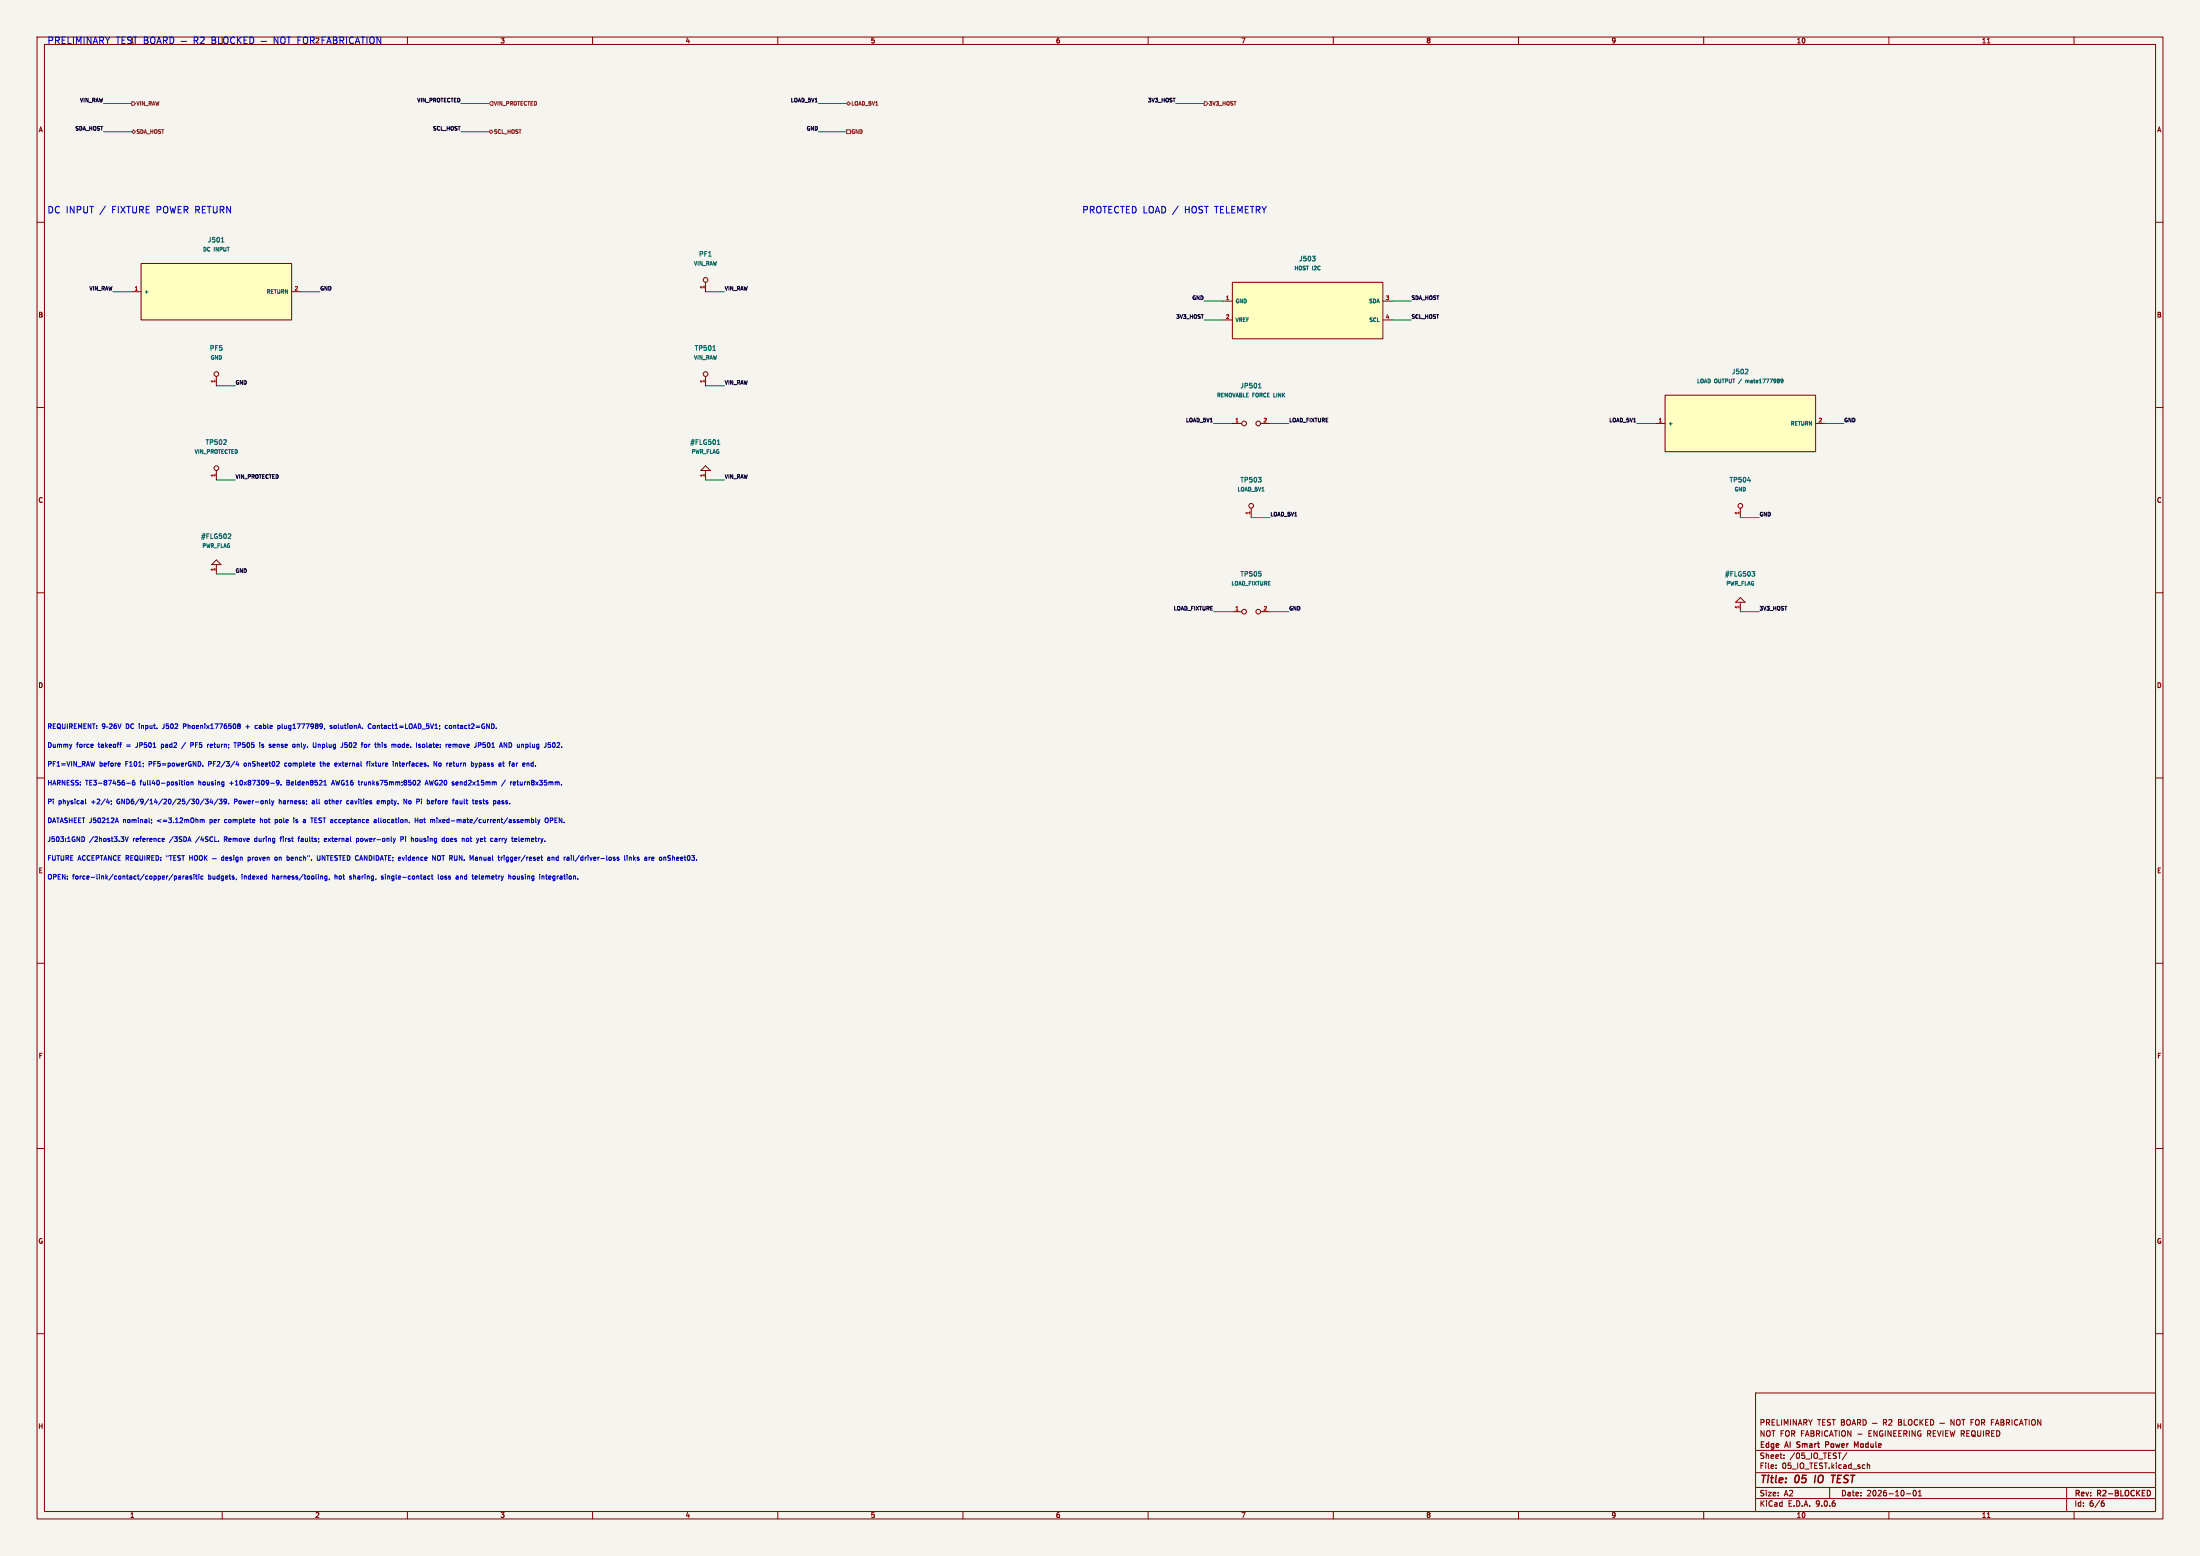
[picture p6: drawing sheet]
<svg xmlns="http://www.w3.org/2000/svg" width="594mm" height="420mm" viewBox="0 0 594 420" stroke-linecap="round" stroke-linejoin="round" font-family="sans-serif">
<path d="M0 0h594v420h-594z" fill="#f5f4ef" stroke="#f5f4ef" stroke-width=".27"/>
<g fill="none" stroke="#840000" stroke-width=".27">
<path d="M10 10h574v400h-574zM12 12h570v396h-570zM60 10v2M110 10v2M160 10v2M210 10v2M260 10v2M310 10v2M360 10v2M410 10v2M460 10v2M510 10v2"/>
<path d="M536.6 11.6h.7M560 10v2M10 60h2M582 60h2M10 110h2M332.7 114.3h2.6M340.4 114.3h2.5M582 110h2M189.2 127l1.3-1.3 1.3 1.3zM190.5 127v2.5M337.8 137.2v2.5M469.9 137.2v2.5"/>
<path d="M10 160h2M468.6 162.6l1.3-1.3 1.3 1.3zM469.9 162.6v2.5M582 160h2M10 210h2M582 210h2M10 260h2M582 260h2M10 310h2M582 310h2M10 360h2M474 376h108v32h-108z"/>
<path d="M582 360h2M474 397.5h108M474 391.5h108M479.5 396.2v.2M479.5 395.4v.2M481.7 393.5v.2M481.7 392.7v.2M490.7 383.2h.9M491.2 383.2v1.5M492.1 383.9h.5M492.8 383.2h-.7v1.5h.7M494.2 383.2l-.7 .1v.4l.6 .3 .1 .4-.2 .3-.6-.1"/>
<path d="M494.7 383.2h.8M495.1 383.2v1.5M497.2 383.2h.5l.3 .3-.3 .4 .3 .1v.4l-.3 .3h-.5zM497.2 383.9h.5M498.7 392.1l-1.3 1.9M498.7 383.4l.3-.2a.5 .5 0 0 1 .6 .5v.5a.5 .5 0 0 1-.5 .5 .5 .5 0 0 1-.5-.5zM500 384.7l.5-1.5 .5 1.5M500.2 384.2h.7M501.5 384l.7-.1 .1-.6-.8-.1v1.5M501.9 384l.5 .7M503 383.2a.76 .76 0 0 1 .9 .7 .76 .76 0 0 1-.9 .8zM504.2 394.9v1.5"/>
<path d="M504.2 395.5l.5-.1 .1 1M505.5 384.2h1.3M508.5 384l.7-.1 .1-.6-.8-.1v1.5M508.9 384l.5 .7M510 383.3l.5-.1 .3 .4-.9 1.1h.9M512.6 383.2h.5l.3 .3-.3 .4 .3 .1 .1 .4-.3 .3h-.6zM512.6 383.9h.5M514.1 383.2v1.5h.7M515.3 383.4l.3-.2a.5 .5 0 0 1 .6 .5v.5a.5 .5 0 0 1-.5 .5 .5 .5 0 0 1-.5-.5zM517.7 383.3a.67 .67 0 0 0-.9 .6 .67 .67 0 0 0 .9 .6M518.4 383.2v1.5M518.6 383.8l.6 .9"/>
<path d="M519.2 383.2l-.8 .8M519.9 383.9h.5M520.6 383.2h-.7v1.5h.7M521.2 383.2a.76 .76 0 0 1 .9 .7 .76 .76 0 0 1-.9 .8zM523.7 384.2h1.3M527.6 383.2v1.5l-.9-1.5v1.5M528.3 383.4l.3-.2a.5 .5 0 0 1 .6 .5v.5a.5 .5 0 0 1-.5 .5 .5 .5 0 0 1-.5-.5zM529.7 383.2h.8M530.1 383.2v1.5M532.2 383.9h.5M532.9 383.2h-.7v1.5M533.5 383.4l.2-.2a.5 .5 0 0 1 .7 .5v.5a.5 .5 0 0 1-.5 .5 .5 .5 0 0 1-.5-.5z"/>
<path d="M535 384l.7-.1 .1-.6-.8-.1v1.5M535.4 384l.5 .7M537.7 383.9h.5M538.4 383.2h-.7v1.5M538.7 384.7l.5-1.5 .5 1.5M538.9 384.2h.7M540.2 383.2h.5l.3 .3-.3 .4 .3 .1 .1 .4-.3 .3h-.6zM540.2 383.9h.5M541.7 384l.8-.1v-.6l-.8-.1v1.5M542.1 384l.5 .7M543.2 383.2v1.5M544.8 383.3a.67 .67 0 0 0-.9 .6 .67 .67 0 0 0 .9 .6"/>
<path d="M545.2 384.7l.5-1.5 .5 1.5M545.4 384.2h.7M546.5 383.2h.9M547 383.2v1.5M547.9 383.2v1.5M548.7 383.2h.2a.5 .5 0 0 1 .6 .5v.5a.5 .5 0 0 1-.5 .5 .5 .5 0 0 1-.5-.5zM551 383.2v1.5l-.8-1.5v1.5M60 408v2M110 408v2M160 408v2M210 408v2M260 408v2"/>
<path d="M310 408v2M360 408v2M410 408v2M460 408v2M474 404.5h108M474 401.5h108M494 401.5v3M510 408v2M514.7 403.2h1.2M516.7 402.4l.2-.1a.8 .8 0 0 1 .5 .7 .8 .8 0 0 1-.5 .8l-.4-.6zM518 403.8h.8M518 402.7l.4-.4v1.5"/>
<path d="M536.6 409.6h.7M558 401.5v6.5M560 408v2M567.6 405.6l.6 .3-.1 .5-.5 .2M568 405.1h-.4"/>
<circle cx="335.9" cy="114.3" r=".63"/>
<circle cx="339.7" cy="114.3" r=".63"/>
<circle cx="337.8" cy="136.5" r=".63"/>
<circle cx="469.9" cy="136.5" r=".63"/>
</g>
<path d="M490.2 398.2l-.3 2M494.5 398.2h1.1M495 398.2l-.2 2" fill="none" stroke="#840000" stroke-width=".4"/>
<path d="M485.1 390.6l.2 .1M485.2 389.3v.4M493.6 389.2h-.7v1.5M493.6 389.9l-.7 .1M500.7 389.2l.5 1 .5-1v1.5" fill="none" stroke="#840000" stroke-width=".3"/>
<path d="M193.7 120h.7M193.8 119l.2-.3v1.3M339.8 104.7h.7M340 103.6l.1-.2v1.3M471.9 129.7h.8M473 154.2h.8l-.4 .5M473.6 154.7l.2 .3-.2 .5" fill="none" stroke="#006464" stroke-width=".27"/>
<path d="M332.7 76.2h40.7v15.2h-40.7z" fill="#ffffc2"/>
<path d="M332.7 76.2h40.7v15.2h-40.7zM330.2 81.3h2.5M330.2 86.4h2.5M373.4 81.3h2.5M373.4 86.4h2.5" fill="none" stroke="#840000" stroke-width=".27"/>
<path d="M354.3 69.2h.8l-.4 .4M355 69.7v.7" fill="none" stroke="#006464" stroke-width=".27"/>
<path d="M449.6 106.7h40.6v15.2h-40.6z" fill="#ffffc2"/>
<g fill="none" stroke="#840000" stroke-width=".27">
<path d="M58.4 101.6v2.5M447 114.3h2.6M449.6 106.7h40.6v15.2h-40.6zM490.2 114.3h2.6"/>
<circle cx="58.4" cy="101" r=".63"/>
</g>
<path d="M471.8 99.7l.1 .5-.7 .7h.8M481.3 102.4h.1M481.3 102.4l-.5 .1 .1 .4h.4M481.4 102.4v.7l-.5 .2M481.4 102.8l-.1 .1M481.4 102.8h.1" fill="none" stroke="#006464" stroke-width=".27"/>
<path d="M38.1 71.1h40.6v15.3h-40.6z" fill="#ffffc2"/>
<g fill="none" stroke="#840000" stroke-width=".27">
<path d="M35.6 78.7h2.5M38.1 71.1h40.6v15.3h-40.6zM78.7 78.7h2.6M190.5 76.2v2.5M190.5 101.6v2.5M58.4 127v2.5M57.1 152.4l1.3-1.3 1.3 1.3zM58.4 152.4v2.5M332.7 165.1h2.6M340.4 165.1h2.5"/>
<circle cx="190.5" cy="75.6" r=".63"/>
<circle cx="190.5" cy="101" r=".63"/>
<circle cx="58.4" cy="126.4" r=".63"/>
<circle cx="335.9" cy="165.1" r=".63"/>
<circle cx="339.7" cy="165.1" r=".63"/>
</g>
<path d="M59.8 65.3h.7M192.5 94.6h.7M62.1 144.1l.2 .2v.3l-.8 .8h.8" fill="none" stroke="#006464" stroke-width=".27"/>
<path d="M35.6 35.6l.5-.5 .5 .5-.5 .5zM35.6 27.4h.5l.5 .5-.5 .5h-.5zM132.6 35.1l.5 .5-.5 .5-.5-.5zM132.6 27.4h.5v1h-.5l-.5-.5zM228.6 35.1h1v1h-1zM228.6 27.9l.5-.5 .5 .5-.5 .5zM325.1 27.4h.5l.5 .5-.5 .5h-.5z" fill="none" stroke="#725600" stroke-width=".27"/>
<g fill="none" stroke="#009600" stroke-width=".27">
<path d="M27.9 35.6h7.7M27.9 27.9h7.7M124.5 35.6h7.6M124.5 27.9h7.6M221 35.6h7.6M221 27.9h7.6M317.5 27.9h7.6M30.5 78.7h5.1M81.3 78.7h5.1M190.5 78.7h5.1M325.1 86.4h5.1M325.1 81.3h5.1"/>
<path d="M375.9 86.4h5.1M375.9 81.3h5.1M58.4 104.1h5.1M190.5 104.1h5.1M327.7 114.3h5M342.9 114.3h5.1M442 114.3h5M492.8 114.3h5M58.4 129.5h5.1M190.5 129.5h5.1M337.8 139.7h5.1M469.9 139.7h5.1"/>
<path d="M58.4 154.9h5.1M327.7 165.1h5M342.9 165.1h5.1M469.9 165.1h5.1"/>
</g>
<g fill="none" stroke="#0000c2" stroke-width=".27">
<path d="M13.2 10.9l.9-.1 .1-.2v-.4l-1-.2v1.8M15 10.9l.8-.1 .2-.2-.1-.4-.9-.2v1.8M15.4 10.9l.6 .9M16.8 10.8h.6M17.6 10h-.8v1.8h.8M18.4 10v1.8h.8M19.8 10v1.8M20.7 11.8v-1.8l.6 1.3 .6-1.3v1.8M22.7 10v1.8M24.6 10v1.8l-1-1.8v1.8M25.2 11.8l.6-1.8 .5 1.8M25.3 11.3h.9"/>
<path d="M26.9 10.9l.9-.1 .2-.2-.1-.4-1-.2v1.8M27.4 10.9l.6 .9M28.5 10l.6 .9M29.1 10.9v.9M29.6 10l-.5 .9M31.3 10h1.1M31.9 10v1.8M33 10.8h.5M33.8 10h-.8v1.8h.8M34.5 11.7l.2 .1M34.6 10.2v.5M36 10h1"/>
<path d="M36.5 10v1.8M39 10h.6l.3 .3-.3 .5 .3 .2 .1 .4-.4 .4h-.6zM39 10.8h.6M40.9 10.1l.2-.1a.6 .6 0 0 1 .7 .6v.6a.59 .59 0 0 1-.6 .6 .59 .59 0 0 1-.5-.6zM42.3 11.8l.6-1.8 .6 1.8M42.5 11.3h.9M44.1 10.9l.9-.1 .1-.2v-.4l-1-.2v1.8M44.6 10.9l.5 .9M45.9 10a.9 .9 0 0 1 1 .9 .9 .9 0 0 1-1 .9zM48.9 11.2h1.5M52.4 10.9l.9-.1 .1-.2v-.4l-1-.2v1.8M52.8 10.9l.6 .9"/>
<path d="M54.1 10.2l.7-.2 .3 .5-1.1 1.3h1.1M57.3 10h.5l.4 .3-.4 .5 .4 .2 .1 .4-.4 .4h-.6zM57.3 10.8h.5M59 10v1.8h.9M60.6 10.1l.2-.1a.6 .6 0 0 1 .8 .6v.6a.59 .59 0 0 1-.6 .6 .59 .59 0 0 1-.6-.6zM63.3 10.2a.84 .84 0 0 0-1.1 .5 .84 .84 0 0 0 .8 1.1l.3-.2M64.1 10v1.8M64.4 10.7l.7 1.1M65.1 10l-1 1M65.9 10.8h.6M66.7 10h-.8v1.8h.8M67.5 10a.9 .9 0 0 1 1 .9 .9 .9 0 0 1-1 .9z"/>
<path d="M70.5 11.2h1.5M75 10v1.8l-1-1.8v1.8M76 10.1l.2-.1a.6 .6 0 0 1 .8 .6v.6a.59 .59 0 0 1-.6 .6 .59 .59 0 0 1-.6-.6zM77.5 10h1M78 10v1.8M80.4 10.8h.6M81.3 10h-.9v1.8M82.1 10.1l.2-.1a.6 .6 0 0 1 .8 .6v.6a.59 .59 0 0 1-.6 .6 .59 .59 0 0 1-.6-.6zM83.8 10.9h.7M84.3 10.9l.6 .9M84.5 10h-.7v1.8M87 10.8h.6"/>
<path d="M87.8 10h-.8v1.8M88.2 11.8l.6-1.8 .6 1.8M88.4 11.3h.9M90 10h.6l.3 .3-.3 .5 .3 .2 .1 .4-.3 .4h-.7zM90 10.8h.6M91.8 10.9l.8-.1 .2-.2-.1-.4-.9-.2v1.8M92.2 10.9l.6 .9M93.6 10v1.8M95.4 10.2a.84 .84 0 0 0-1.1 .5 .84 .84 0 0 0 .8 1.1l.3-.2M95.9 11.8l.6-1.8 .6 1.8M96.1 11.3h.9M97.5 10h1"/>
<path d="M98 10v1.8M99.1 10v1.8M99.9 10.2l.4-.2a.6 .6 0 0 1 .7 .6v.6a.59 .59 0 0 1-.6 .6 .59 .59 0 0 1-.6-.6zM102.8 10v1.8l-1-1.8v1.8M13.1 196h.6l.1-.5-.7-.1v1.3M13.4 196l.4 .7M14.4 196h.4M15 195.4h-.6v1.3h.6M15.6 195.4l.6 .2 .1 .6-.3 .5-.5-.2v-.7zM15.7 196.4l.7 .4M16.9 195.4v1.1M16.9 196.5l.1 .1"/>
<path d="M17.6 195.4l-.1 1.1-.5 .1M18.2 195.4v1.3M18.8 196h.6l.1-.5-.7-.1v1.3M19.1 196l.4 .7M20.1 196h.4M20.7 195.4h-.6v1.3h.6M21.2 196.7v-1.3l.4 .9 .5-.9v1.3M22.7 196h.4M23.3 195.4h-.6v1.3h.6M24.5 195.4v1.3l-.7-1.3v1.3M25 195.4h.7M25.3 195.4v1.3"/>
<path d="M26.1 196.5v.2M26.1 195.9v.1M28.3 195.9l-.2 .3-.4-.1v-.6l.4-.1 .2 .2v.8l-.6 .3M28.7 196.2h.5M29.6 195.5l.4-.1 .3 .3-.8 1h.8M31.4 195.4l-.6 .3v.7l.2 .3 .4-.2v-.6h-.4l-.2 .2M31.8 195.4l.5 1.3 .4-1.3M49.5 196h.5M50 195.4h-.5v1.3M64.4 195.9l-.3-.2 .3-.3 .5 .2-.3 .3M64.4 195.9l-.3 .3 .3 .5 .5-.3-.3-.5M64.4 195.9h.2"/>
<path d="M66.4 196.2h.9M69.5 195.9l-.4-.1-.2 .2 .1 .6h.5M75 195.8v1.3M75 195.9l.4-.1 .2 .2-.1 .6h-.5M87.7 196.6l-.2 .2M89.6 195.9l-.5 .1 .5 .3v.3h-.5M100.2 195.5a.56 .56 0 0 0-.8 .5 .56 .56 0 0 0 .8 .5M120.8 195.9l-.4-.1-.2 .2 .1 .6h.5M121.7 195.8l-.4 .2 .1 .5 .3 .2M19.4 200.9l-.3 .8M23.1 215.7v1.1l.2 .2M25.1 200.9v.3l-.6 .1"/>
<path d="M28.8 216.5h.8M29.4 216.1v.9M30 216.2v.1M30.1 216.9l-.1 .3M32.3 206l.2 .3-.6 .1M32.3 200.9h.5M32.4 206.8h-.1M32.8 200.5l-.3 .1M34.2 211.4h1M36.3 210.6l-.5 .3-.1 .8 .3 .2 .4-.1-.1-.6-.3-.1-.3 .2M43.6 200.9v1.3M43.6 201.7h.1"/>
<path d="M43.7 200.9h-.1M48.9 211h.5M49.3 211.9h.1M49.8 210.6v.1M49.8 211v.9M50.1 200.4l-1.1 1.6M50.4 211.2h.6l-.1 .6h-.5zM51.6 211.2l.4-.1 .1 .8M51.6 211v.9M52.1 200.5h-.6v1.2M52.1 201.1h-.6M54.8 206.7v.1"/>
<path d="M55.1 215.6l-1.1 1.7M55.4 215.7h.8l-.4 .5 .4 .1v.6h-.8M56.3 200.9h.1M56.8 200.9v.8M57 215.6l-.3 .9h.8M57.3 216.1v.9M57.4 201.2l-.6 .1M58.9 215.6l-1.1 1.7M59.2 215.7h.8l-.5 .5 .4 .1v.6h-.7M61.2 216.2l-.3 .3-.3-.1-.1-.6 .4-.1 .3 .2-.1 .8-.5 .3M61.7 216.9h.1M63.1 200.5h.7"/>
<path d="M63.5 200.5v1.2M64 205.5l-.3 .9h.8M64.3 206v.8M66 206v.8M71.2 200.9l-.5 .2 .5 .3v.3h-.5M73.1 211.4h1M73.3 216.1l.3 .9M73.6 217l-.3 .4M73.9 216.1l-.3 .9M74.1 200.9l-.4 .2 .1 .6h.3M74.3 201.2l-.6 .1M75.3 211.2l-.2 .2-.4-.1v-.6l.4-.1 .2 .3v.7l-.6 .3"/>
<path d="M75.4 215.7v1.3M75.6 216.1l-.2 .1M75.9 211.8v.1M77.3 206l-.5 .2 .1 .5 .4 .1M77.4 211.2h.5M77.9 210.6h-.5v1.3h.5M80.2 200.9v.8M80.6 200.9l-.4 .1M84.7 216.1l-.4 .1M84.8 216.5l-.5 .2v.2l.5 .1M85.9 200.9v.8M86.3 206h.5"/>
<path d="M86.4 200.9l-.5 .1M86.5 205.5v1.1l.3 .2M87.4 211.9h.8M87.7 210.8l.1-.2v1.3M87.8 216.9h.1M87.9 216.9h.4M88.3 216.2h-.5v.7M89.6 211.5h.6M89.9 210.6l-.4 1.3M90.5 206.8h.4M90.5 206h.3l.2 .3-.6 .1M93.7 200.5h-.6v.6l.6-.1v.6h-.6"/>
<path d="M94.2 216.2l-.4-.1-.2 .3 .1 .5h.5M98.9 200.9v.8M98.9 206h.5M99.4 205.5l-.3 .2v1.1M99.6 200.9v.8M99.8 200.9l-.2 .2M99.8 205.5v.2M99.8 206v.8M101.8 216.5l.6-.1v-.2l-.4-.1-.2 .2 .1 .6h.5M103.2 200.5v.1M103.2 200.9v.8M106.2 205.5v.2"/>
<path d="M106.2 206v.8M106.8 206.1l.3-.1 .2 .1M106.8 206v.8M107.4 201.1l.3-.2 .4 .2-.1 .6h-.3l-.3-.2M109.1 215.7l.7 1.3v-1.3M112.7 210.7l.5-.1 .2 .4-.8 .9h.8M113.8 215.7v.1M113.8 216.1v.9M114.2 200.9h.3l.2 .2-.1 .5-.4 .1M114.8 211.9l.4-1.3 .4 1.3M114.9 211.5h.6M115.2 200.5l.1 1.2"/>
<path d="M117 216.2l-.4-.1-.1 .2v.6h.5M117.1 216.4l-.6 .1M117.9 205.5v1.3l-.7-1.3v1.3M118.6 206v.8M121.8 206l.2 .3-.6 .1M121.9 206.8h-.1M122.3 201l.4-.1 .2 .2M122.3 200.9v.8M122.9 201.1l.4-.2 .1 .8M122.9 201.1v.6M123 216.2h.5l.1 .8M123.6 216.4l-.6 .3 .2 .3 .4-.1"/>
<path d="M127.8 206v.8M128.3 206l.3 .8M128.4 216.9h.5M128.4 216.2l.4-.1 .2 .3-.6 .1M128.6 200.5v.9M128.6 206.8l-.3 .4M128.9 206l-.3 .8M129.5 216.4l.1 .1M129.5 216.9l.1 .1M129.5 216.3v.1M129.6 216.1l-.1 .2M129.8 200.6l-.6-.1v1.2"/>
<path d="M131 200.5h-.6v.6l.6-.1v.6h-.6M134.4 216.9h.6M134.4 216.2h.5l.1 .8M135 216.4l-.6 .1M135.7 206h.5M135.9 205.5v1.1l.3 .2M136.5 210.6l-1.1 1.6M137.4 200.5a.64 .64 0 0 1 .8 .6 .64 .64 0 0 1-.8 .6zM138.6 211.5l.6-.2-.1-.2-.3-.1-.2 .2v.6h.5M139.4 206v.8M139.7 206l-.3 .2M143.6 206l-.2 .2 .2 .6"/>
<path d="M149.5 200.5a.68 .68 0 0 1 .4 .6 .68 .68 0 0 1-.4 .6M150.9 200.5l-.5 .1M151 201l-.7 .7h.8M22.4 225.9a.68 .68 0 0 1 .4 .6 .68 .68 0 0 1-.4 .6M31.2 221.7h.6M31.5 220.8l.5 1.3M32.6 225.9h.8l-.4 .4M33.2 226.3l.2 .3-.2 .5M33.8 225.9l.4 1.2 .4-1.2M40.9 221.3v.1M41 222l-.1 .2M43.9 226.3h.4l.1 .3-.6 .1"/>
<path d="M44.3 227.1h-.4M46.7 236l-1.1 1.6M47.1 236.4v1.3M47.1 236.5l.4-.1 .2 .3-.1 .5h-.5M48.2 236.5l.4-.1 .2 .2v.7h-.4l-.2-.4 .6-.2M49.4 236.4v.9M49.8 236.4l-.4 .3M50.2 236.5l.3-.1 .2 .2v.7h-.4l-.1-.4 .5-.2M51.2 230.9v1.3M51.2 231.5h.7M51.3 236.6v.1M51.3 236.7l.5 .4-.2 .2-.3-.1"/>
<path d="M51.7 236.5l-.4 .1M51.9 230.9v1.3M52.4 236.1h.1M52.4 236.4v.9M52.7 231l.6 .1v.7l-.3 .4-.5-.2v-.6zM52.8 236.4h.5M53 236v1.1l.3 .2M53.7 236v.1M53.7 236.4v.9M54 231l.6 .1v.7l-.3 .4-.4-.2-.1-.6zM54 221.2v.9M54 221.3l.4-.1 .2 .2"/>
<path d="M54.6 221.4l.5-.1v.8M54.6 221.4v.7M54.8 236.5l-.3-.1-.3 .3 .1 .5h.5M55.2 230.9v1.3M55.4 231.5l.5 .7M55.9 230.9l-.7 .8M57.3 231.8h1.1M60.4 231.4h-.4l-.2 .2 .1 .6h.5M60.4 230.9v1.3M60.6 226.5h.5M60.9 221.2l-.3 .2 .3 .7M60.9 231.8l.6-.1v-.3h-.4l-.2 .1 .1 .7h.5"/>
<path d="M61.1 225.9h-.5v1.2M62.5 231.4h-.3l-.2 .2 .6 .4M62.6 232l-.2 .2h-.4M62.6 232h.1M63.1 230.9v.2M63.1 231.4v.8M63.8 237.2v.1M63.8 237.3l-.1 .2M64.3 231.4h-.4l-.2 .2 .1 .6h.5M64.3 231.4v1l-.3 .2h-.3M64.9 231.5l.5-.1v.8M64.9 231.4v.8"/>
<path d="M67 231.4h.5M67 231.4v1.2M67.5 231.4v.1M67.5 232.1l-.5 .1M69.2 226.3l-.5 .2 .1 .5 .4 .1M70.3 220.8v1.3M70.7 221.2l-.4 .1M74.2 231.5h.6l-.1 .7-.5-.1zM74.3 221.3h.5M74.3 221.2v1.3M74.8 221.9l-.5 .1M75.6 226.3h.5"/>
<path d="M76.1 225.9l-.3 .1v1.1M77.5 230.9v1.3M77.9 231.4l.2 .2-.2 .6M79.3 220.8v.1M79.3 221.2v.9M79.9 222l.3 .1M80 221.2l-.1 .2 .1 .2M80.4 226.3h.5M80.9 225.9l-.3 .1v1.1M82.3 221.2l.2 .2v.7M82.5 222l-.2 .1M82.5 221.5l-.2 .1"/>
<path d="M83.9 220.8h.7M84.2 220.8v1.3M85 221.4h.4M85.6 220.8h-.6v1.3h.6M85.7 230.9v1.1l.2 .2 .5-.2v-1.1M86.8 236.4l.3 .2v.7M87.5 226.7l.7-.1-.1-.3h-.4l-.2 .2 .1 .6h.5M88.3 236.5l-.4-.1-.2 .3 .1 .5h.5M88.3 236.4v1.1l-.3 .2h-.3M88.9 237.2v.1M88.9 237.3l-.1 .2M90.5 236v1.3"/>
<path d="M90.6 236.4l-.1 .2M94.4 237.2l.3 .1M94.4 236.7l.3 .2M94.4 236.6v.1M94.7 236.4l-.3 .2M96.3 226.3h.3l.3 .2-.2 .6h-.4M96.3 226.3v1.3M97.4 226.4v.6M101 221.3h.5l.1 .8M101.6 221.5l-.6 .3 .2 .3 .4-.1M102.2 220.8v1.1l.2 .2M103 236.7l.5 .4"/>
<path d="M103 236.6v.1M103.5 236.5l-.5 .1M103.5 237.1l-.2 .2-.3-.1M108.2 226.5h.6l.1-.5-.7-.1v1.2M109.5 225.9v.1M109.5 226.3v.8M112.1 221.4h.7M112.1 220.8v1.3M112.7 226.3h-.3l-.2 .2v.5l.5 .1M112.8 220.8v1.3M113.9 221.3l-.3-.1-.2 .2v.5l.5 .1M115.5 237.1l.2 .2 .4-.1"/>
<path d="M116.1 236.5l-.4-.1-.2 .3M116.5 236.4h.4M116.6 236v1.1l.3 .2M116.8 230.9l.7 1.3v-1.3M118 220.8v.1M118 221.2v.9M118.3 236v1.1l.2 .2M118.6 230.9l-.3 .1-.2 .4v.6l.5 .2M119.1 236.5v.7M119.6 226.3h.4M120 227.1h-.4M120 225.9v1.2"/>
<path d="M121.1 226.4l-.4-.1-.2 .2 .1 .6 .5-.1M123.2 236.5h.5v.8l-.5-.1M123.7 236.7l-.5 .2M126 226.3h.3l.3 .2-.1 .5-.5 .1M128.5 231.4l.4 .1v.7M128.7 236.4l-.5 .2 .1 .6 .4 .1M128.9 236.7l-.7 .2M128.9 232.2h-.4M128.9 231.7h-.4M130.2 226.3l.1 .3-.6 .1M130.7 226.3h.5M134.8 226.3v.8"/>
<path d="M134.9 226.3l-.1 .2M136.1 230.9v.2M136.1 231.4v.8M136.7 232.6h.3M136.9 231.4l-.2 .2 .2 .6M137.4 236.6l.5-.1v.8M137.4 236v1.3M138.3 225.9v1.1M138.7 236.4l-.2 .3 .2 .6M140.1 225.9v1.1l.2 .1M140.8 226.3v.8M141.3 226.6l-.6 .1"/>
<path d="M142.4 221.3h.4l.1 .8M143.5 221.3l.4-.1 .2 .2-.1 .6h-.5M143.5 220.8v1.3M144.6 220.8v1.1l.2 .2M145.2 221.2l.3 .9M145.5 222.1l-.3 .4M145.8 221.2l-.3 .9M146.3 236.6l.5-.1 .1 .8M146.3 236.4v.9M147.4 220.8l.6 .2v.6l-.3 .5-.5-.2v-.7zM147.9 231.4h.5v.8M148.4 231.7l-.6 .2 .2 .3h.4"/>
<path d="M148.6 221.4h.6v-.5l-.6-.1v1.3M149.1 231.5l.4-.1 .1 .8M149.1 231.4v.8M150.6 231.4l-.5 .2 .1 .5 .4 .1M154.9 230.9v1.1l.1 .2M167.1 231.8v.2M167.1 232v.2M167.1 232h.1M168.6 230.9v1.1l.2 .2M169.3 230.9v.2M169.3 231.4v.8M169.9 231.5l.5-.1 .1 .8"/>
<path d="M169.9 231.4v.8M171.1 230.9v1.3M171.2 231.7l.3 .5M171.5 231.4l-.4 .4M176.1 231.4h.4l.1 .3-.6 .1M176.5 232.2h-.4M180.8 231.6l.2 .2-.2 .4M181 231l-.6 .1"/>
</g>
<g font-size="2.8" fill="#840000">
<text x="475" y="400.9">Title:</text>
<text x="484.7" y="400.9">05</text>
<text x="490.8" y="400.9">IO</text>
<text x="496.2" y="400.9">TEST</text>
</g>
<g font-size="2.5" fill="#0000c2">
<text x="12.7" y="57.9">DC INPUT /</text>
<text x="30.2" y="57.9">FIXTURE POWER RETURN</text>
<text x="292.1" y="57.9">PROTECTED LOAD /</text>
<text x="319.8" y="57.9">HOST TELEMETRY</text>
</g>
<g font-size="2.1" fill="#840000">
<text x="475" y="388">NOT FOR FABRICATION -</text>
<text x="475" y="385">PRELIMINARY</text>
<text x="504.8" y="388">ENGINEERING REVIEW REQUIRED</text>
<text x="475" y="394">Sheet:</text>
<text x="475" y="391.2">Edge</text>
<text x="482.1" y="391.2">AI</text>
<text x="483.2" y="394">/05_IO_TEST/</text>
<text x="485.8" y="391.2">Smart</text>
<text x="494.2" y="391.2">Power</text>
<text x="502.5" y="391.2">Module</text>
<text x="475" y="396.7">File:</text>
<text x="481.1" y="396.7">05_IO_TEST.kicad_sch</text>
<text x="475" y="406.9">KiCad</text>
<text x="475" y="404.1">Size:</text>
<text x="481.7" y="404.1">A2</text>
<text x="482.7" y="406.9">E.D.A.</text>
<text x="490.3" y="406.9">9.0.6</text>
<text x="497" y="404.1">Date:</text>
<text x="504" y="404.1">2026-10-01</text>
<text x="560" y="404.3">Rev:</text>
<text x="560" y="406.9">Id:</text>
<text x="564.1" y="406.9">6/6</text>
<text x="566.4" y="404.3">R2-BLOCKED</text>
</g>
<g font-size="1.8" fill="#0000c2">
<text x="35" y="11.9">1</text>
<text x="85" y="11.9">2</text>
<text x="34.1" y="197.1">DC input.</text>
<text x="44.4" y="197.1">J502</text>
<text x="50.1" y="197.1">Phoenix1776508</text>
<text x="67.2" y="197.1">+</text>
<text x="69.9" y="197.1">cable</text>
<text x="76.3" y="197.1">plug1777989,</text>
<text x="90.6" y="197.1">solutionA.</text>
<text x="101.1" y="197.1">Contact1=LOAD_5V1;</text>
<text x="122.1" y="197.1">contact2=GND.</text>
<text x="12.7" y="202.1">Dummy</text>
<text x="20.6" y="202.1">force</text>
<text x="26.7" y="202.1">takeoff</text>
<text x="34.4" y="202.1">=</text>
<text x="37.2" y="202.1">JP501</text>
<text x="44.2" y="202.1">pad2</text>
<text x="52.5" y="202.1">PF5</text>
<text x="57.3" y="202.1">return;</text>
<text x="64.7" y="202.1">TP505</text>
<text x="71.8" y="202.1">is</text>
<text x="74.6" y="202.1">sense</text>
<text x="81.1" y="202.1">only.</text>
<text x="86.8" y="202.1">Unplug</text>
<text x="94.6" y="202.1">J502</text>
<text x="100.4" y="202.1">for</text>
<text x="104.2" y="202.1">this</text>
<text x="108.9" y="202.1">mode.</text>
<text x="115.7" y="202.1">Isolate:</text>
<text x="123.9" y="202.1">remove</text>
<text x="131.8" y="202.1">JP501</text>
<text x="138.9" y="202.1">AND unplug</text>
<text x="151.3" y="202.1">J502.</text>
<text x="12.7" y="207.2">PF1=VIN_RAW</text>
<text x="26.8" y="207.2">before</text>
<text x="34" y="207.2">F101;</text>
<text x="40.5" y="207.2">PF5=powerGND.</text>
<text x="56.8" y="207.2">PF2/3/4</text>
<text x="66.6" y="207.2">onSheet02</text>
<text x="77.7" y="207.2">complete</text>
<text x="87.5" y="207.2">the</text>
<text x="91.7" y="207.2">external</text>
<text x="100.5" y="207.2">fixture</text>
<text x="107.8" y="207.2">interfaces.</text>
<text x="119" y="207.2">No</text>
<text x="122.7" y="207.2">return</text>
<text x="129.5" y="207.2">bypass</text>
<text x="137.2" y="207.2">at</text>
<text x="140.2" y="207.2">far</text>
<text x="144" y="207.2">end.</text>
<text x="12.7" y="212.3">HARNESS:</text>
<text x="23.1" y="212.3">TE3-87456-6</text>
<text x="38" y="212.3">full40-position</text>
<text x="53.9" y="212.3">housing</text>
<text x="62.4" y="212.3">+10x87309-9.</text>
<text x="78.1" y="212.3">Belden8521</text>
<text x="90.5" y="212.3">AWG16 trunks75mm;8502</text>
<text x="116.2" y="212.3">AWG20 send2x15mm</text>
<text x="137.2" y="212.3">/</text>
<text x="139.7" y="212.3">return8x35mm.</text>
<text x="12.7" y="217.4">Pi</text>
<text x="15.7" y="217.4">physical</text>
<text x="24.7" y="217.4">+2/4;</text>
<text x="31.8" y="217.4">GND6/9/14/20/25/30/34/39.</text>
<text x="63.7" y="217.4">Power-only</text>
<text x="76" y="217.4">harness;</text>
<text x="85.2" y="217.4">all</text>
<text x="88.8" y="217.4">other</text>
<text x="94.9" y="217.4">cavities</text>
<text x="103.3" y="217.4">empty.</text>
<text x="110.7" y="217.4">No</text>
<text x="114.4" y="217.4">Pi</text>
<text x="117.4" y="217.4">before</text>
<text x="124.6" y="217.4">fault</text>
<text x="130.1" y="217.4">tests</text>
<text x="135.9" y="217.4">pass.</text>
<text x="12.7" y="227.5">J503:1GND</text>
<text x="12.7" y="222.5">DATASHEET J50212A</text>
<text x="24.2" y="227.5">/2host3.3V</text>
<text x="33.4" y="222.5">nominal;</text>
<text x="36" y="227.5">reference</text>
<text x="42.7" y="222.5">&lt;=3.12mOhm</text>
<text x="46.1" y="227.5">/3SDA</text>
<text x="53.4" y="227.5">/4SCL.</text>
<text x="57.1" y="222.5">per</text>
<text x="61.2" y="227.5">Remove</text>
<text x="61.3" y="222.5">complete</text>
<text x="69.6" y="227.5">during</text>
<text x="71.1" y="222.5">hot</text>
<text x="75.3" y="222.5">pole</text>
<text x="76.8" y="227.5">first</text>
<text x="80.5" y="222.5">is</text>
<text x="81.8" y="227.5">faults;</text>
<text x="85.7" y="222.5">TEST acceptance</text>
<text x="89" y="227.5">external</text>
<text x="97.9" y="227.5">power-only</text>
<text x="103.1" y="222.5">allocation.</text>
<text x="110.1" y="227.5">Pi</text>
<text x="113.1" y="227.5">housing</text>
<text x="114.3" y="222.5">Hot</text>
<text x="118.7" y="222.5">mixed-mate/current/assembly</text>
<text x="121.7" y="227.5">does</text>
<text x="127.2" y="227.5">not</text>
<text x="131.4" y="227.5">yet</text>
<text x="135.4" y="227.5">carry</text>
<text x="141.3" y="227.5">telemetry.</text>
<text x="149.9" y="222.5">OPEN.</text>
<text x="12.7" y="232.6">FUTURE ACCEPTANCE REQUIRED:</text>
<text x="45.2" y="232.6">&quot;TEST</text>
<text x="68" y="232.6">proven</text>
<text x="75.5" y="232.6">on</text>
<text x="78.9" y="232.6">bench&quot;.</text>
<text x="87.3" y="232.6">UNTESTED CANDIDATE; evidence</text>
<text x="119.1" y="232.6">NOT RUN.</text>
<text x="129.6" y="232.6">Manual</text>
<text x="137.4" y="232.6">trigger/reset</text>
<text x="151" y="232.6">and</text>
<text x="155.6" y="232.6">rail/driver-loss</text>
<text x="172.1" y="232.6">links</text>
<text x="177.8" y="232.6">are</text>
<text x="181.9" y="232.6">onSheet03.</text>
<text x="12.7" y="237.7">OPEN:</text>
<text x="19.6" y="237.7">force-link/contact/copper/parasitic</text>
<text x="56.3" y="237.7">budgets,</text>
<text x="65.6" y="237.7">indexed</text>
<text x="74" y="237.7">harness/tooling,</text>
<text x="91.1" y="237.7">hot</text>
<text x="95.3" y="237.7">sharing,</text>
<text x="104" y="237.7">single-contact</text>
<text x="119.6" y="237.7">loss</text>
<text x="124.6" y="237.7">and</text>
<text x="129.2" y="237.7">telemetry</text>
<text x="139.2" y="237.7">housing</text>
<text x="147.8" y="237.7">integration.</text>
</g>
<g font-size="1.8" fill="#840000">
<text x="135" y="11.9">3</text>
<text x="185" y="11.9">4</text>
<text x="235" y="11.9">5</text>
<text x="285" y="11.9">6</text>
<text x="335" y="11.9">7</text>
<text x="385" y="11.9">8</text>
<text x="435" y="11.9">9</text>
<text x="485" y="11.9">10</text>
<text x="535" y="11.9">11</text>
<text x="10.3" y="35.9">A</text>
<text x="582.3" y="35.9">A</text>
<text x="10.3" y="85.9">B</text>
<text x="582.3" y="85.9">B</text>
<text x="10.3" y="135.9">C</text>
<text x="582.3" y="135.9">C</text>
<text x="10.3" y="185.9">D</text>
<text x="582.3" y="185.9">D</text>
<text x="10.3" y="235.9">E</text>
<text x="582.3" y="235.9">E</text>
<text x="10.3" y="285.9">F</text>
<text x="582.3" y="285.9">F</text>
<text x="10.3" y="335.9">G</text>
<text x="582.3" y="335.9">G</text>
<text x="10.2" y="385.9">H</text>
<text x="582.2" y="385.9">H</text>
<text x="35" y="409.9">1</text>
<text x="85" y="409.9">2</text>
<text x="135" y="409.9">3</text>
<text x="185" y="409.9">4</text>
<text x="235" y="409.9">5</text>
<text x="285" y="409.9">6</text>
<text x="335" y="409.9">7</text>
<text x="385" y="409.9">8</text>
<text x="435" y="409.9">9</text>
<text x="485" y="409.9">10</text>
<text x="535" y="409.9">11</text>
</g>
<g font-size="1.8" fill="#006464">
<text x="56" y="65.6">J501</text>
<text x="188.6" y="69.4">PF1</text>
<text x="350.7" y="70.7">J503</text>
<text x="56.5" y="94.8">PF5</text>
<text x="187.5" y="94.8">TP501</text>
<text x="467.5" y="101.2">J502</text>
<text x="334.8" y="105">JP501</text>
<text x="55.4" y="120.2">TP502</text>
<text x="186.3" y="120.2">#FLG501</text>
<text x="334.8" y="130.4">TP503</text>
<text x="466.9" y="130.4">TP504</text>
<text x="54.2" y="145.6">#FLG502</text>
<text x="334.8" y="155.8">TP505</text>
<text x="465.7" y="155.8">#FLG503</text>
</g>
<g font-size="1.4" fill="#0f0f0f">
<text x="21.4" y="27.7">VIN_RAW</text>
<text x="112.5" y="27.7">VIN_PROTECTED</text>
<text x="213.4" y="27.7">LOAD_5V1</text>
<text x="309.8" y="27.7">3V3_HOST</text>
<text x="20.2" y="35.3">SDA_HOST</text>
<text x="116.8" y="35.3">SCL_HOST</text>
<text x="217.6" y="35.3">GND</text>
<text x="24" y="78.5">VIN_RAW</text>
<text x="86.4" y="78.5">GND</text>
<text x="195.6" y="78.5">VIN_RAW</text>
<text x="321.8" y="81">GND</text>
<text x="381" y="81">SDA_HOST</text>
<text x="317.4" y="86.1">3V3_HOST</text>
<text x="381" y="86.1">SCL_HOST</text>
<text x="63.5" y="103.9">GND</text>
<text x="195.6" y="103.9">VIN_RAW</text>
<text x="320.1" y="114">LOAD_5V1</text>
<text x="348" y="114">LOAD_FIXTURE</text>
<text x="434.4" y="114">LOAD_5V1</text>
<text x="497.8" y="114">GND</text>
<text x="63.5" y="129.3">VIN_PROTECTED</text>
<text x="195.6" y="129.3">VIN_RAW</text>
<text x="342.9" y="139.4">LOAD_5V1</text>
<text x="475" y="139.4">GND</text>
<text x="63.5" y="154.7">GND</text>
<text x="316.8" y="164.8">LOAD_FIXTURE</text>
<text x="348" y="164.8">GND</text>
<text x="475" y="164.8">3V3_HOST</text>
</g>
<g font-size="1.4" fill="#725600">
<text x="36.7" y="28.7">VIN_RAW</text>
<text x="133.2" y="28.7">VIN_PROTECTED</text>
<text x="229.8" y="28.7">LOAD_5V1</text>
<text x="326.3" y="28.7">3V3_HOST</text>
<text x="36.7" y="36.3">SDA_HOST</text>
<text x="133.2" y="36.3">SCL_HOST</text>
<text x="229.8" y="36.3">GND</text>
</g>
<g font-size="1.4" fill="#006464">
<text x="54.7" y="68">DC</text>
<text x="57.7" y="68">INPUT</text>
<text x="187.3" y="71.9">VIN_RAW</text>
<text x="349.4" y="73.1">HOST I2C</text>
<text x="38.9" y="79.5">+</text>
<text x="71.9" y="79.5">RETURN</text>
<text x="333.5" y="82">GND</text>
<text x="369.5" y="82">SDA</text>
<text x="333.5" y="87.1">VREF</text>
<text x="369.6" y="87.1">SCL</text>
<text x="56.7" y="97.3">GND</text>
<text x="187.3" y="97.3">VIN_RAW</text>
<text x="328.5" y="107.4">REMOVABLE FORCE LINK</text>
<text x="458.1" y="103.6">LOAD OUTPUT /</text>
<text x="471.7" y="103.6">mate1777989</text>
<text x="450.3" y="115">+</text>
<text x="483.3" y="115">RETURN</text>
<text x="52.4" y="122.7">VIN_PROTECTED</text>
<text x="186.6" y="122.7">PWR_FLAG</text>
<text x="334" y="132.8">LOAD_5V1</text>
<text x="468.2" y="132.8">GND</text>
<text x="54.5" y="148.1">PWR_FLAG</text>
<text x="332.4" y="158.2">LOAD_FIXTURE</text>
<text x="466" y="158.2">PWR_FLAG</text>
</g>
<g font-size="1.4" fill="#a90000">
<text x="36.2" y="78.5">1</text>
<text x="79.4" y="78.5">2</text>
<text x="190.2" y="78.1" transform="rotate(-90 190.2 78.1)">1</text>
<text x="330.9" y="81">1</text>
<text x="374" y="81">3</text>
<text x="330.9" y="86.1">2</text>
<text x="374" y="86.1">4</text>
<text x="58.2" y="103.5" transform="rotate(-90 58.2 103.5)">1</text>
<text x="190.2" y="103.5" transform="rotate(-90 190.2 103.5)">1</text>
<text x="333.4" y="114">1</text>
<text x="341" y="114">2</text>
<text x="447.7" y="114">1</text>
<text x="490.9" y="114">2</text>
<text x="58.2" y="128.9" transform="rotate(-90 58.2 128.9)">1</text>
<text x="190.2" y="128.9" transform="rotate(-90 190.2 128.9)">1</text>
<text x="337.6" y="139" transform="rotate(-90 337.6 139)">1</text>
<text x="469.6" y="139" transform="rotate(-90 469.6 139)">1</text>
<text x="58.2" y="154.3" transform="rotate(-90 58.2 154.3)">1</text>
<text x="333.4" y="164.8">1</text>
<text x="341" y="164.8">2</text>
<text x="469.6" y="164.4" transform="rotate(-90 469.6 164.4)">1</text>
</g>
</svg>
